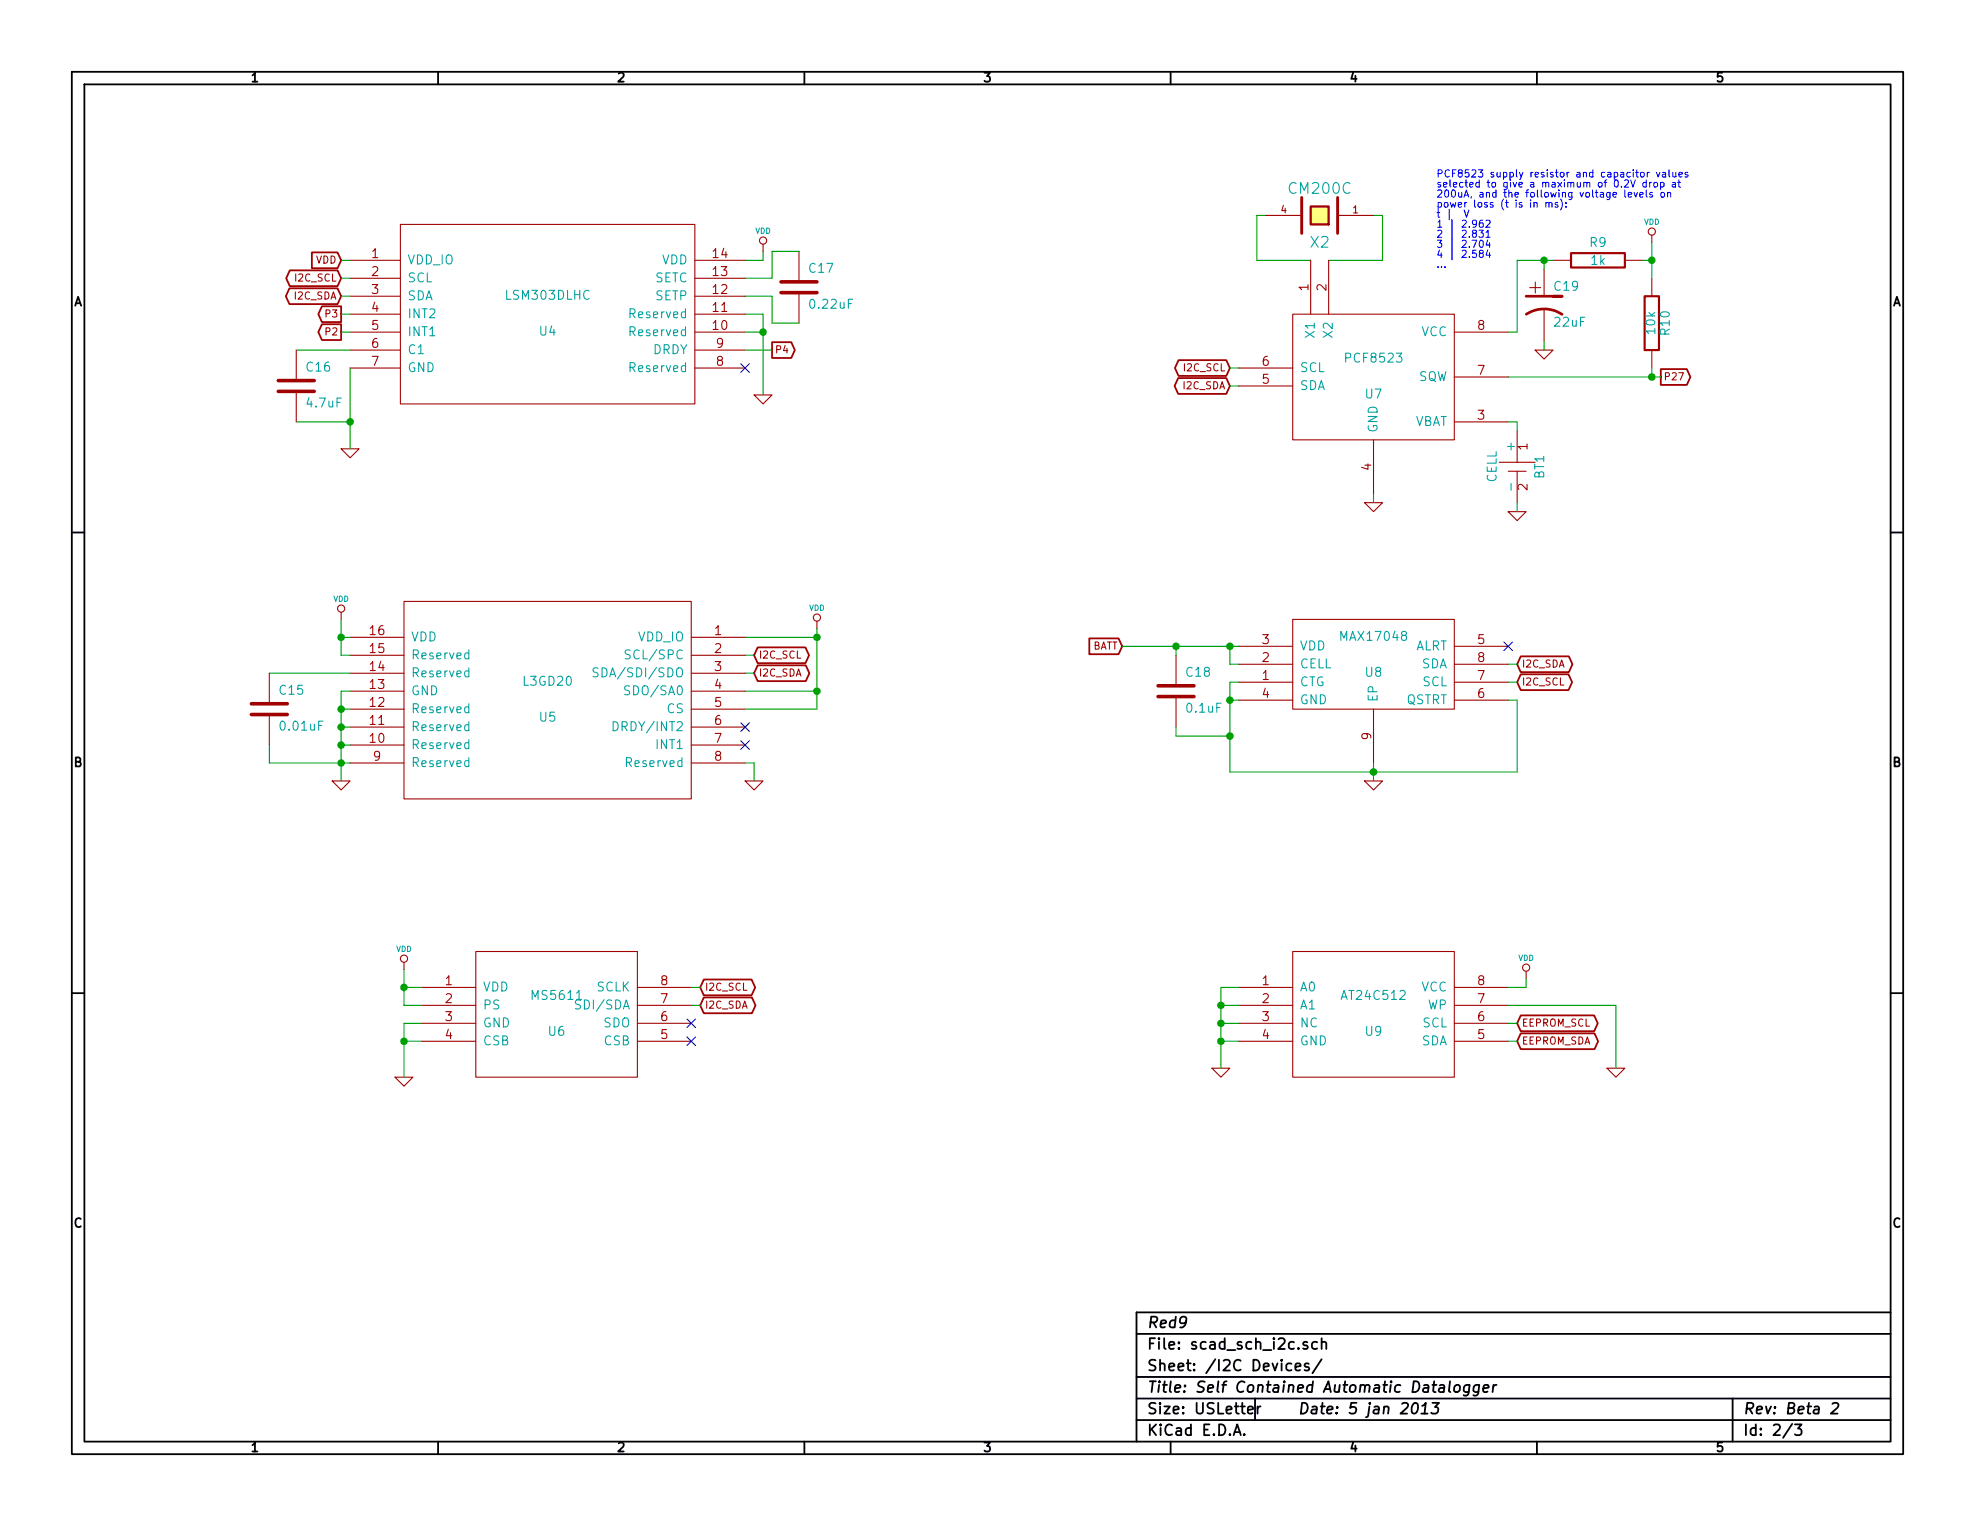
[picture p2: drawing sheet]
<svg xmlns="http://www.w3.org/2000/svg" width="279mm" height="216mm" viewBox="0 0 279 216" stroke-linecap="round" stroke-linejoin="round" font-family="sans-serif">
<g fill="none" stroke="#000" stroke-width=".25">
<path d="M10.2 10.2h259v195.5h-259zM11.9 11.9h255.6v192.1h-255.6zM62 10.2v1.7M113.8 10.2v1.7M165.6 10.2v1.7M217.4 10.2v1.7M10.2 75.3h1.7M267.5 75.3h1.7M10.2 140.5h1.7M267.5 140.5h1.7M160.8 188.7h106.7M160.8 194.8h106.7"/>
<path d="M160.8 197.9h106.7M176.5 199.5l.8-.1-.1-.3-.4-.1-.3 .2 .1 .7 .2 .1 .4-.1M177.5 197.9v3M177.9 199v1M178.3 199l-.2 .1-.2 .2M182.7 193a.48 .48 0 0 0-.7 0v.6a.48 .48 0 0 0 .7 .2M183.3 193.4l.7-.1-.1-.3-.4-.1-.2 .2v.7l.2 .1 .4-.1M184.9 189.9l-.3-.1-.2 .3v.2l.5 .1 .1 .2-.1 .2-.1 .1-.4-.1M185.1 193l-.3-.1-.2 .2v.2l.5 .2 .1 .1-.1 .2-.1 .1-.4-.1M186.3 189.9a.48 .48 0 0 0-.6 .1l-.1 .6a.48 .48 0 0 0 .7 .2M187 190a.38 .38 0 0 1 .6 .1v.8M187 189.3v1.6"/>
<path d="M187 192.3l-1.3 2M199.9 198.6a.35 .35 0 0 1 .4-.1 .35 .35 0 0 1 .3 .3 .87 .87 0 0 1-.6 1.2l-.2-.1a1.14 1.14 0 0 1 .1-1.3zM201.1 200h.9M201.2 198.9l.5-.4-.2 1.5M202.6 198.5h1l-.6 .6a.38 .38 0 0 1 .5 .3l-.1 .3-.3 .3h-.4l-.2-.1M203.7 196l.2-.1 .4 .1v.2l-.1 .8M204.3 196.3l-.5 .1a.35 .35 0 0 0-.2 .5l.1 .1 .5-.1M205.1 195.4l-.1 1.3 .2 .3M205.9 196a.38 .38 0 0 1 .7 .2l-.2 .6a.41 .41 0 0 1-.7-.1v-.5zM207.9 196a.51 .51 0 0 0-.8 .2v.6a.53 .53 0 0 0 .7 .1M207.9 195.9l-.2 1.3-.1 .1a.45 .45 0 0 1-.5 .1M209.2 196a.51 .51 0 0 0-.7 .2v.6a.53 .53 0 0 0 .6 .1"/>
<path d="M209.3 195.9l-.2 1.3-.1 .1a.45 .45 0 0 1-.6 .1M209.8 196.4l.8-.1-.1-.3-.1-.1-.4 .1-.2 .7 .2 .3 .4-.1M211.3 195.9l-.1 1.1M211.7 195.9l-.3 .1-.2 .2M245.1 197.9v6.1M259.2 198.6l.3-.1h.3a.32 .32 0 0 1 .3 .4l-.1 .2-1 .9h.9M267.5 185.7h-106.7v18.3M62 204v1.7M113.8 204v1.7M160.8 200.9h106.7M165.6 204v1.7M174.5 203l.5-1.5 .5 1.5"/>
<path d="M174.7 202.6h.7M176 202.9l.1 .1h-.1h-.1l.1-.1v.1M217.4 204v1.7M253.5 201.4l-1.3 2M253.9 201.5h1l-.5 .6a.42 .42 0 0 1 .5 .3v.4l-.2 .2h-.6l-.2-.1"/>
</g>
<g fill="none" stroke="#a00000" stroke-width=".15">
<path d="M49.5 36.8h7.1M49.5 39.4h7.1M56.6 31.8h41.7v25.4h-41.7zM98.3 36.8h7.1M98.3 39.4h7.1M107.9 34.5v1.1M113 35.6v4.3M179.1 30.5h5M185.4 36.8v7.7M188 36.8v7.7M189.2 30.5h5.1M218.4 38.1v3.8"/>
<path d="M219.7 36.8h2.5M229.9 36.8h2.5M233.7 33.3v1M233.7 39.4v2.5M41.9 49.5v4.3M41.9 55.4v4.3M49.5 41.9h7.1M49.5 44.5h7.1M49.5 47h7.1M49.5 49.5h7.1M49.5 52.1h7.1M98.3 41.9h7.1"/>
<path d="M98.3 44.5h7.1M98.3 47h7.1M98.3 49.5h7.1M98.3 52.1h7.1M106.7 55.9h2.5l-1.3 1.3zM113 41.4v4.3M175.3 52.1h7.6M175.3 54.6h7.6M182.9 44.5h22.8v17.7h-22.8zM205.7 47h7.7M205.7 59.7h7.7M205.7 53.3h7.7"/>
<path d="M217.2 49.5h2.5l-1.3 1.3zM218.4 43.7v4.6M233.7 49.5v2.6M48.3 63.5h2.5l-1.3 1.3zM193 71.1h2.6l-1.3 1.3zM194.3 62.2v7.7M212.1 65.4h5.1M213.4 72.4h2.5l-1.3 1.3zM213.4 66.7h2.5M214.6 61v4.4M214.6 66.7v4.4M38.1 95.3v4.3"/>
<path d="M48.3 86.6v1M49.5 90.2h7.6M49.5 92.7h7.6M49.5 95.3h7.6M49.5 97.8h7.6M57.1 85.1h40.7v27.9h-40.7zM97.8 90.2h7.6M97.8 92.7h7.6M97.8 95.3h7.6M97.8 97.8h7.6M115.6 87.9v1M166.4 92.7v4.3"/>
<path d="M166.4 98.6v4.3M175.3 96.5h7.6M175.3 94h7.6M175.3 91.4h7.6M175.3 99.1h7.6M182.9 87.6h22.8v12.7h-22.8zM205.7 96.5h7.7M205.7 94h7.7M205.7 91.4h7.7M205.7 99.1h7.7M38.1 101.1v4.3M47 110.5h2.5l-1.2 1.3z"/>
<path d="M49.5 100.3h7.6M49.5 102.9h7.6M49.5 105.4h7.6M49.5 108h7.6M97.8 100.3h7.6M97.8 102.9h7.6M97.8 105.4h7.6M97.8 108h7.6M105.4 110.5h2.5l-1.2 1.3zM193 110.5h2.6l-1.3 1.3zM194.3 100.3v7.7M57.1 136.1v1.1"/>
<path d="M59.7 139.7h7.6M67.3 134.6h22.9v17.8h-22.9zM90.2 139.7h7.6M175.3 139.7h7.6M182.9 134.6h22.8v17.8h-22.8zM205.7 139.7h7.7M215.9 137.4v1M55.9 152.4h2.5l-1.3 1.3zM59.7 142.2h7.6M59.7 144.8h7.6M59.7 147.3h7.6M90.2 142.2h7.6"/>
<path d="M90.2 144.8h7.6M90.2 147.3h7.6M171.4 151.1h2.6l-1.3 1.3zM175.3 142.2h7.6M175.3 144.8h7.6M175.3 147.3h7.6M205.7 142.2h7.7M205.7 144.8h7.7M205.7 147.3h7.7M227.3 151.1h2.6l-1.3 1.3z"/>
<circle cx="108" cy="34" r=".51"/>
<circle cx="233.7" cy="32.8" r=".51"/>
<circle cx="48.3" cy="86.1" r=".51"/>
<circle cx="115.6" cy="87.4" r=".51"/>
<circle cx="57.2" cy="135.6" r=".51"/>
<circle cx="215.9" cy="136.9" r=".51"/>
</g>
<g fill="none" stroke="#00a0a0" stroke-width=".15">
<path d="M66.3 95l-.3-.1-.3 .2 .1 .6h.5M66.3 92.4h-.3l-.3 .2 .1 .6h.5M66.3 91.9v1.3M66.3 94.5v1.3M66.3 99.6v1.2M84.6 94.6l-.5-.1-.2 .1v.3l.1 .1 .6 .3v.2l-.2 .3-.5-.1M89.1 97.1l-.5-.1-.2 .2v.2l.1 .2 .5 .2 .1 .3-.3 .2-.4-.1M89.2 92l-.5-.1-.2 .2-.1 .2 .1 .2 .6 .2 .1 .3-.3 .2h-.5M66.3 107.7l-.3-.1-.3 .2 .1 .6h.5M66.3 105.1h-.3l-.3 .2 .1 .6h.5M66.3 102.6l-.3-.1-.3 .3 .1 .5h.5M66.3 100.1l-.3-.1-.3 .2 .1 .6h.5"/>
<path d="M66.3 102.1v1.3M66.3 104.6v1.3M66.3 107.2v1.3M86.7 102.1a.66 .66 0 0 1 .7 .5 .66 .66 0 0 1-.4 .8h-.3zM82.1 141.6l-.5-.1-.1 .1-.1 .3 .1 .1 .6 .3v.2l-.2 .2h-.5"/>
</g>
<g fill="none" stroke="#a00000" stroke-width=".25">
<path d="M41 38.3h6.8l.5 1.1-.5 1.1h-6.8l-.5-1.1zM44.1 35.7h3.7l.5 1.1-.5 1.1h-3.7zM40.9 40.8h6.9l.5 1.1-.5 1.1h-6.9l-.5-1.1zM45.5 43.3h2.8v2.3h-2.8l-.5-1.1zM45.5 45.9h2.8v2.2h-2.8l-.5-1.1zM109.2 48.4h2.7l.5 1.1-.5 1.1h-2.7zM166.7 53.5h6.8l.5 1.1-.5 1.1h-6.8l-.5-1.1zM166.7 51h6.8l.5 1.1-.5 1.1h-6.8l-.5-1.1zM234.9 52.2h3.7l.5 1.1-.5 1.2h-3.7zM107.2 91.6h6.7l.6 1.1-.6 1.1h-6.7l-.5-1.1zM107.2 94.1h6.8l.5 1.2-.5 1.1h-6.8l-.5-1.1zM154.1 90.3h4.1l.5 1.1-.5 1.2h-4.1z"/>
<path d="M215.1 95.4h6.8l.5 1.1-.5 1.1h-6.8l-.5-1.1zM215.1 92.9h6.8l.6 1.1-.6 1.1h-6.8l-.5-1.1zM99.6 138.6h6.7l.5 1.1-.5 1.1h-6.7l-.5-1.1zM99.6 141.1h6.8l.5 1.1-.5 1.2h-6.8l-.5-1.2zM215.1 143.7h10.4l.5 1.1-.5 1.1h-10.4l-.5-1.1zM215.1 146.2h10.5l.5 1.1-.5 1.1h-10.5l-.5-1.1z"/>
</g>
<path d="M104.8 51.5l1.2 1.2M106 51.5l-1.2 1.2M212.8 90.8l1.2 1.2M214 90.8l-1.2 1.2M104.8 102.3l1.2 1.2M104.8 104.8l1.2 1.2M106 102.3l-1.2 1.2M106 104.8l-1.2 1.2M97.2 144.2l1.2 1.2M97.2 146.7l1.2 1.2M98.4 144.2l-1.2 1.2M98.4 146.7l-1.2 1.2" fill="none" stroke="#0000c0" stroke-width=".15"/>
<path d="M110.5 39.9h5.1M39.4 55.4h5M39.4 53.8h5M110.5 41.4h5.1M35.6 99.6h5M163.8 98.6h5.1M163.8 97h5.1M35.6 101.1h5" fill="none" stroke="#a00000" stroke-width=".51"/>
<path d="M185.4 29.2h2.6v2.6h-2.6zM222.2 35.8h7.7v2h-7.7zM232.7 41.9h2v7.6h-2z" fill="none" stroke="#a00000" stroke-width=".3"/>
<g fill="none" stroke="#00a000" stroke-width=".15">
<path d="M48.3 39.4h1.2M48.3 36.8h1.2M107.9 35.6v1.2h-2.5M113 35.6h-3.8v3.8h-3.8M179.1 30.5h-1.3v6.3h7.6M194.3 30.5h1.3v6.3h-7.6M218.4 36.8v1.3M219.7 36.8h-5.1v10.2h-1.2M232.4 36.8h1.3M233.7 34.3v5.1M41.9 49.5h7.6M41.9 59.7h7.6"/>
<path d="M48.3 41.9h1.2M48.3 47h1.2M48.3 44.5h1.2M49.5 52.1v11.4M105.4 41.9h3.8v3.8h3.8M105.4 47h2.5M105.4 44.5h2.5v11.4M105.4 49.5h3.8M174 54.6h1.3M174 52.1h1.3M213.4 59.7h1.2v1.3M213.4 53.3h21.5"/>
<path d="M218.4 48.3v1.2M233.7 52.1v1.2M194.3 69.9v1.2M214.6 71.1v1.3M38.1 95.3h11.4M48.3 87.6v5.1h1.2M48.3 90.2h1.2M49.5 97.8h-1.2v12.7M105.4 95.3h1.3M105.4 92.7h1.3M105.4 97.8h10.2M105.4 90.2h10.2"/>
<path d="M115.6 88.9v11.4h-10.2M158.7 91.4h16.6M166.4 91.4v1.3M174 91.4v2.6h1.3M174 99.1h1.3M175.3 96.5h-1.3v12.7h40.6v-10.1h-1.2M213.4 94h1.2M213.4 96.5h1.2M38.1 105.4v2.6h11.4M48.3 105.4h1.2M48.3 102.9h1.2M48.3 100.3h1.2"/>
<path d="M105.4 108h1.3v2.5M166.4 102.9v1.2h7.6M194.3 108v2.5M57.1 137.2v5h2.6M57.1 139.7h2.6M97.8 139.7h1.3M175.3 139.7h-2.6v11.4M215.9 138.4v1.3h-2.5M57.1 147.3h2.6M59.7 144.8h-2.6v7.6M97.8 142.2h1.3M172.7 144.8h2.6"/>
<path d="M172.7 147.3h2.6M172.7 142.2h2.6M213.4 144.8h1.2M213.4 147.3h1.2M213.4 142.2h15.2v8.9"/>
</g>
<g fill="#00a000" stroke="#00a000" stroke-width=".25">
<circle cx="48.3" cy="108" r=".41"/>
<circle cx="48.3" cy="105.4" r=".41"/>
<circle cx="48.3" cy="102.9" r=".41"/>
<circle cx="48.3" cy="100.3" r=".41"/>
<circle cx="57.1" cy="147.3" r=".41"/>
<circle cx="172.7" cy="142.2" r=".41"/>
<circle cx="172.7" cy="144.8" r=".41"/>
<circle cx="172.7" cy="147.3" r=".41"/>
<circle cx="107.9" cy="47" r=".41"/>
<circle cx="49.5" cy="59.7" r=".41"/>
<circle cx="57.1" cy="139.7" r=".41"/>
<circle cx="48.3" cy="90.2" r=".41"/>
<circle cx="115.6" cy="90.2" r=".41"/>
<circle cx="115.6" cy="97.8" r=".41"/>
<circle cx="233.7" cy="53.3" r=".41"/>
<circle cx="218.4" cy="36.8" r=".41"/>
<circle cx="233.7" cy="36.8" r=".41"/>
<circle cx="194.3" cy="109.2" r=".41"/>
<circle cx="174" cy="99.1" r=".41"/>
<circle cx="174" cy="91.4" r=".41"/>
<circle cx="166.4" cy="91.4" r=".41"/>
<circle cx="174" cy="104.1" r=".41"/>
</g>
<path d="M215.9 41.9h5.1h-1.3M215.9 44.5a4.6 4.6 0 0 1 5.1 0" fill="none" stroke="#a00000" stroke-width=".38"/>
<g fill="none" stroke="#00f" stroke-width=".15">
<path d="M207.1 29.7l.4 1 .3-1M209.2 32.6h.6l-.3 .3 .3 .1v.5l-.1 .1-.5-.1M209.3 34.1l.3-.1a.59 .59 0 0 1-.1 1l-.2-.1v-.3zM209.4 35.8l-.1-.1v-.2h.5v.3l-.5 .1v.1v.2l.1 .2 .4-.1v-.4l-.1-.1M209.8 31.1l-.4 .1-.1 .8 .1 .2 .4-.1v-.5l-.4-.1-.1 .2M210.2 31.2l.4-.1 .2 .1v.2l-.6 .8h.6M210.2 32.9l.3-.3v1M210.2 33.6h.6M210.5 33.9l-.3 .8h.6M210.5 35.4l-.3 .7h.6M210.7 34.3v.7M210.7 35.8v.6"/>
<path d="M218.7 28.7h.4v.6M218.7 28.7v.6M219.1 28.8l.2-.1h.2l.1 .6M220.4 28.7h-.3l-.1 .1v.1l.4 .1v.3h-.4M220.8 28.1a1.2 1.2 0 0 1 0 1.6M221.5 29.2v.1M230.4 27.6l.4-.1v-.2l-.3-.1-.1 .2v.4h.4M230.7 25.5l.3 1 .3-1M231.2 27.2l.2 .7 .2-.7M232 27.6l.5-.1-.1-.2-.3-.1-.1 .2v.4h.4M232.2 24.4l.4 .1v.4l-.1 .1h-.3l-.1-.1zM232.9 25.8h-.4l-.1 .2 .1 .4h.4"/>
<path d="M232.9 26.9v.8l.1 .2M232.9 25.5v1M233 24.4v.6M233.3 24.4h-.2l-.1 .2M233.4 25.8v.7M233.7 25.8h-.2l-.1 .2M233.8 27.3l-.3-.1-.1 .2 .1 .2h.3v.2h-.4M234 25.8l.4 .1 .1 .4-.1 .1h-.4v-.1zM234.3 24.4l.3 .6 .2-.6M234.9 26.4l.3 .1 .2-.2-.1-.5h-.4v1M235 27.3h.4l.1 .4-.1 .1h-.4l-.1-.1zM235.2 24.4h.4v.6"/>
<path d="M235.6 24.6l-.3 .1-.1 .1 .1 .2h.3M235.9 27.3h.4v.6M235.9 27.2v.7M236.1 24v.9l.1 .1M236.6 25.8h.4v.7M236.7 24.4v.6h.2l.2-.1M237 26l-.3 .1-.1 .1 .1 .3 .3-.1M237.1 24.4v.6M237.4 25.8h.3M237.5 24.7l.5-.1-.1-.2h-.3l-.1 .1 .1 .5h.3M237.5 25.5v.8l.2 .2M238.8 24.4h-.3l-.1 .1v.2l.4 .1v.2h-.4"/>
</g>
<path d="M184.1 27.9v5.1M189.2 27.9v5.1" fill="none" stroke="#a00000" stroke-width=".41"/>
<path d="M185.4 29.2h2.6v2.6h-2.6z" fill="#ffff80" stroke="#ffff80" stroke-width=".25"/>
<text font-size="2.8" fill="#a00000" x="216.4" y="41.7">+</text>
<g font-size="2.1" fill="#00a0a0">
<text x="182.5" y="27.5">CM200C</text>
<text x="185.4" y="35.1">X2</text>
</g>
<g font-size="2.1">
<text x="162.3" y="191">File: scad_sch_i2c.sch</text>
<text x="162.3" y="188">Red9</text>
<text x="162.3" y="197.1">Title: Self Contained Automatic Datalogger</text>
<text x="162.3" y="194.1">Sheet: /I2C Devices/</text>
<text x="162.3" y="203.2">KiCad E.D.A.</text>
<text x="162.3" y="200.2">Size: USLetter</text>
<text x="183.6" y="200.2">Date: 5 jan 2013</text>
<text x="246.6" y="200.2">Rev: Beta 2</text>
<text x="246.6" y="203.2">Id: 2/3</text>
</g>
<g font-size="1.8">
<text x="35.6" y="11.7">1</text>
<text x="87.4" y="11.7">2</text>
<text x="139.2" y="11.7">3</text>
<text x="191" y="11.7">4</text>
<text x="242.8" y="11.7">5</text>
<text x="10.4" y="43.4">A</text>
<text x="267.7" y="43.4">A</text>
<text x="10.4" y="108.6">B</text>
<text x="267.7" y="108.6">B</text>
<text x="10.4" y="173.7">C</text>
<text x="267.7" y="173.7">C</text>
<text x="35.6" y="205.5">1</text>
<text x="87.4" y="205.5">2</text>
<text x="139.2" y="205.5">3</text>
<text x="191" y="205.5">4</text>
<text x="242.8" y="205.5">5</text>
</g>
<g font-size="1.8" fill="#00a0a0">
<text x="224.9" y="35">R9</text>
<text x="57.7" y="37.5">VDD_IO</text>
<text x="57.7" y="40">SCL</text>
<text x="92.6" y="40">SETC</text>
<text x="93.5" y="37.5">VDD</text>
<text x="114.5" y="38.7">C17</text>
<text x="219.9" y="41.2">C19</text>
<text x="225.1" y="37.5">1k</text>
<text x="57.7" y="42.5">SDA</text>
<text x="57.7" y="45.1">INT2</text>
<text x="57.7" y="47.6">INT1</text>
<text x="71.7" y="42.5">LSM303DLHC</text>
<text x="76.4" y="47.5">U4</text>
<text x="89.3" y="47.6">Reserved</text>
<text x="89.3" y="45.1">Reserved</text>
<text x="92.7" y="42.5">SETP</text>
<text x="114.8" y="43.7">0.22uF</text>
<text x="186.1" y="47.6" transform="rotate(-90 186.1 47.6)">X1</text>
<text x="188.6" y="47.6" transform="rotate(-90 188.6 47.6)">X2</text>
<text x="201" y="47.6">VCC</text>
<text x="220" y="46.3">22uF</text>
<text x="234.2" y="47.2" transform="rotate(-90 234.2 47.2)">10k</text>
<text x="236.3" y="47.3" transform="rotate(-90 236.3 47.3)">R10</text>
<text x="43.4" y="52.6">C16</text>
<text x="57.7" y="50.2">C1</text>
<text x="57.7" y="52.7">GND</text>
<text x="89.3" y="52.7">Reserved</text>
<text x="92.3" y="50.2">DRDY</text>
<text x="183.9" y="52.7">SCL</text>
<text x="190.6" y="51.4">PCF8523</text>
<text x="200.5" y="54">SQW</text>
<text x="43.5" y="57.7">4.7uF</text>
<text x="183.9" y="55.2">SDA</text>
<text x="193.2" y="56.4">U7</text>
<text x="194.9" y="61.2" transform="rotate(-90 194.9 61.2)">GND</text>
<text x="199.9" y="60.3">VBAT</text>
<text x="214.4" y="63.7" transform="rotate(-90 214.4 63.7)">+</text>
<text x="211.8" y="68.4" transform="rotate(-90 211.8 68.4)">CELL</text>
<text x="214.4" y="69.2" transform="rotate(-90 214.4 69.2)">-</text>
<text x="218.5" y="67.7" transform="rotate(-90 218.5 67.7)">BT1</text>
<text x="58.2" y="95.9">Reserved</text>
<text x="58.2" y="93.3">Reserved</text>
<text x="58.2" y="90.8">VDD</text>
<text x="85.3" y="95.9">SDA/SDI/SDO</text>
<text x="89.1" y="93.3">SCL/SPC</text>
<text x="90.2" y="90.8">VDD_IO</text>
<text x="167.9" y="95.8">C18</text>
<text x="183.9" y="94.6">CELL</text>
<text x="183.9" y="92.1">VDD</text>
<text x="189.9" y="90.7">MAX17048</text>
<text x="193.2" y="95.8">U8</text>
<text x="200" y="92.1">ALRT</text>
<text x="201" y="94.6">SDA</text>
<text x="39.6" y="98.3">C15</text>
<text x="58.2" y="101">Reserved</text>
<text x="58.2" y="98.4">GND</text>
<text x="74.1" y="97.1">L3GD20</text>
<text x="89" y="98.4">SDO/SA0</text>
<text x="94.3" y="101">CS</text>
<text x="168" y="100.9">0.1uF</text>
<text x="183.9" y="97.2">CTG</text>
<text x="183.9" y="99.7">GND</text>
<text x="194.9" y="99.3" transform="rotate(-90 194.9 99.3)">EP</text>
<text x="198.7" y="99.7">QSTRT</text>
<text x="201.2" y="97.2">SCL</text>
<text x="39.8" y="103.4">0.01uF</text>
<text x="58.2" y="106">Reserved</text>
<text x="58.2" y="103.5">Reserved</text>
<text x="76.4" y="102.2">U5</text>
<text x="87.4" y="103.5">DRDY/INT2</text>
<text x="92.9" y="106">INT1</text>
<text x="58.2" y="108.6">Reserved</text>
<text x="88.8" y="108.6">Reserved</text>
<text x="68.3" y="140.3">VDD</text>
<text x="68.3" y="142.9">PS</text>
<text x="75.5" y="141.5">MS5611</text>
<text x="82" y="142.9">SDI/SDA</text>
<text x="84.3" y="140.3">SCLK</text>
<text x="183.9" y="140.3">A0</text>
<text x="183.9" y="142.9">A1</text>
<text x="190" y="141.5">AT24C512</text>
<text x="201" y="140.3">VCC</text>
<text x="201.9" y="142.9">WP</text>
<text x="68.3" y="145.4">GND</text>
<text x="68.3" y="148">CSB</text>
<text x="77.6" y="146.6">U6</text>
<text x="85.3" y="145.4">SDO</text>
<text x="85.4" y="148">CSB</text>
<text x="183.9" y="145.4">NC</text>
<text x="183.9" y="148">GND</text>
<text x="193.2" y="146.6">U9</text>
<text x="201" y="148">SDA</text>
<text x="201.2" y="145.4">SCL</text>
</g>
<g font-size="1.8" fill="#a00000">
<text x="52.6" y="36.6">1</text>
<text x="52.6" y="39.1">2</text>
<text x="52.6" y="41.7">3</text>
<text x="100.9" y="41.7">12</text>
<text x="100.9" y="39.1">13</text>
<text x="100.9" y="36.6">14</text>
<text x="185.2" y="41.1" transform="rotate(-90 185.2 41.1)">1</text>
<text x="187.7" y="41.1" transform="rotate(-90 187.7 41.1)">2</text>
<text x="52.6" y="44.2">4</text>
<text x="52.6" y="46.7">5</text>
<text x="100.9" y="46.7">10</text>
<text x="100.9" y="44.2">11</text>
<text x="209.1" y="46.7">8</text>
<text x="52.6" y="49.3">6</text>
<text x="52.6" y="51.8">7</text>
<text x="101.4" y="51.8">8</text>
<text x="101.4" y="49.3">9</text>
<text x="178.6" y="51.8">6</text>
<text x="209.1" y="53.1">7</text>
<text x="178.6" y="54.4">5</text>
<text x="209.1" y="59.4">3</text>
<text x="216.2" y="63.7" transform="rotate(-90 216.2 63.7)">1</text>
<text x="194.1" y="66.5" transform="rotate(-90 194.1 66.5)">4</text>
<text x="216.2" y="69.4" transform="rotate(-90 216.2 69.4)">2</text>
<text x="52.4" y="89.9">16</text>
<text x="101.1" y="89.9">1</text>
<text x="52.4" y="95">14</text>
<text x="52.4" y="92.5">15</text>
<text x="101.1" y="92.5">2</text>
<text x="101.1" y="95">3</text>
<text x="178.6" y="93.7">2</text>
<text x="178.6" y="91.2">3</text>
<text x="209.1" y="91.2">5</text>
<text x="209.1" y="93.7">8</text>
<text x="52.4" y="100.1">12</text>
<text x="52.4" y="97.5">13</text>
<text x="101.1" y="97.5">4</text>
<text x="101.1" y="100.1">5</text>
<text x="178.6" y="96.3">1</text>
<text x="178.6" y="98.8">4</text>
<text x="209.1" y="98.8">6</text>
<text x="209.1" y="96.3">7</text>
<text x="52.4" y="105.2">10</text>
<text x="52.4" y="102.6">11</text>
<text x="52.9" y="107.7">9</text>
<text x="101.1" y="102.6">6</text>
<text x="101.1" y="105.2">7</text>
<text x="101.1" y="107.7">8</text>
<text x="194.1" y="104.6" transform="rotate(-90 194.1 104.6)">9</text>
<text x="63" y="139.4">1</text>
<text x="63" y="142">2</text>
<text x="93.5" y="142">7</text>
<text x="93.5" y="139.4">8</text>
<text x="178.6" y="139.4">1</text>
<text x="178.6" y="142">2</text>
<text x="209.1" y="142">7</text>
<text x="209.1" y="139.4">8</text>
<text x="63" y="144.5">3</text>
<text x="63" y="147.1">4</text>
<text x="93.5" y="147.1">5</text>
<text x="93.5" y="144.5">6</text>
<text x="178.6" y="144.5">3</text>
<text x="178.6" y="147.1">4</text>
<text x="209.1" y="147.1">5</text>
<text x="209.1" y="144.5">6</text>
</g>
<g font-size="1.4" fill="#00f">
<text x="203.2" y="25.1">PCF8523 supply resistor and capacitor values</text>
<text x="203.2" y="26.6">selected to give a maximum of 0.2V drop at</text>
<text x="203.2" y="28">200uA, and the following voltage levels on</text>
<text x="203.2" y="29.4">power loss (t is in ms):</text>
<text x="203.2" y="30.8">t | V</text>
<text x="203.2" y="32.3">1 | 2.962</text>
<text x="203.2" y="33.7">2 | 2.831</text>
<text x="203.2" y="35.1">3 | 2.704</text>
<text x="203.2" y="36.5">4 | 2.584</text>
<text x="203.2" y="37.9">...</text>
</g>
<g font-size="1.4" fill="#a00000">
<text x="181.2" y="30.2">4</text>
<text x="191.4" y="30.2">1</text>
<text x="41.8" y="39.9">I2C_SCL</text>
<text x="44.6" y="37.3">VDD</text>
<text x="41.6" y="42.4">I2C_SDA</text>
<text x="46.1" y="45">P3</text>
<text x="46.1" y="47.5">P2</text>
<text x="109.6" y="50">P4</text>
<text x="167.5" y="52.6">I2C_SCL</text>
<text x="235.4" y="53.8">P27</text>
<text x="167.4" y="55.1">I2C_SDA</text>
<text x="107.3" y="93.2">I2C_SCL</text>
<text x="107.3" y="95.8">I2C_SDA</text>
<text x="154.3" y="91.9">BATT</text>
<text x="215.3" y="94.5">I2C_SDA</text>
<text x="215.3" y="97">I2C_SCL</text>
<text x="99.7" y="142.7">I2C_SDA</text>
<text x="99.7" y="140.2">I2C_SCL</text>
<text x="215.3" y="145.3">EEPROM_SCL</text>
<text x="215.3" y="147.8">EEPROM_SDA</text>
</g>
<g font-size="1.1" fill="#00a0a0">
<text x="106.8" y="33.1">VDD</text>
<text x="232.6" y="31.8">VDD</text>
<text x="47.1" y="85.2">VDD</text>
<text x="114.5" y="86.4">VDD</text>
<text x="56" y="134.7">VDD</text>
<text x="214.8" y="136">VDD</text>
</g>
</svg>
